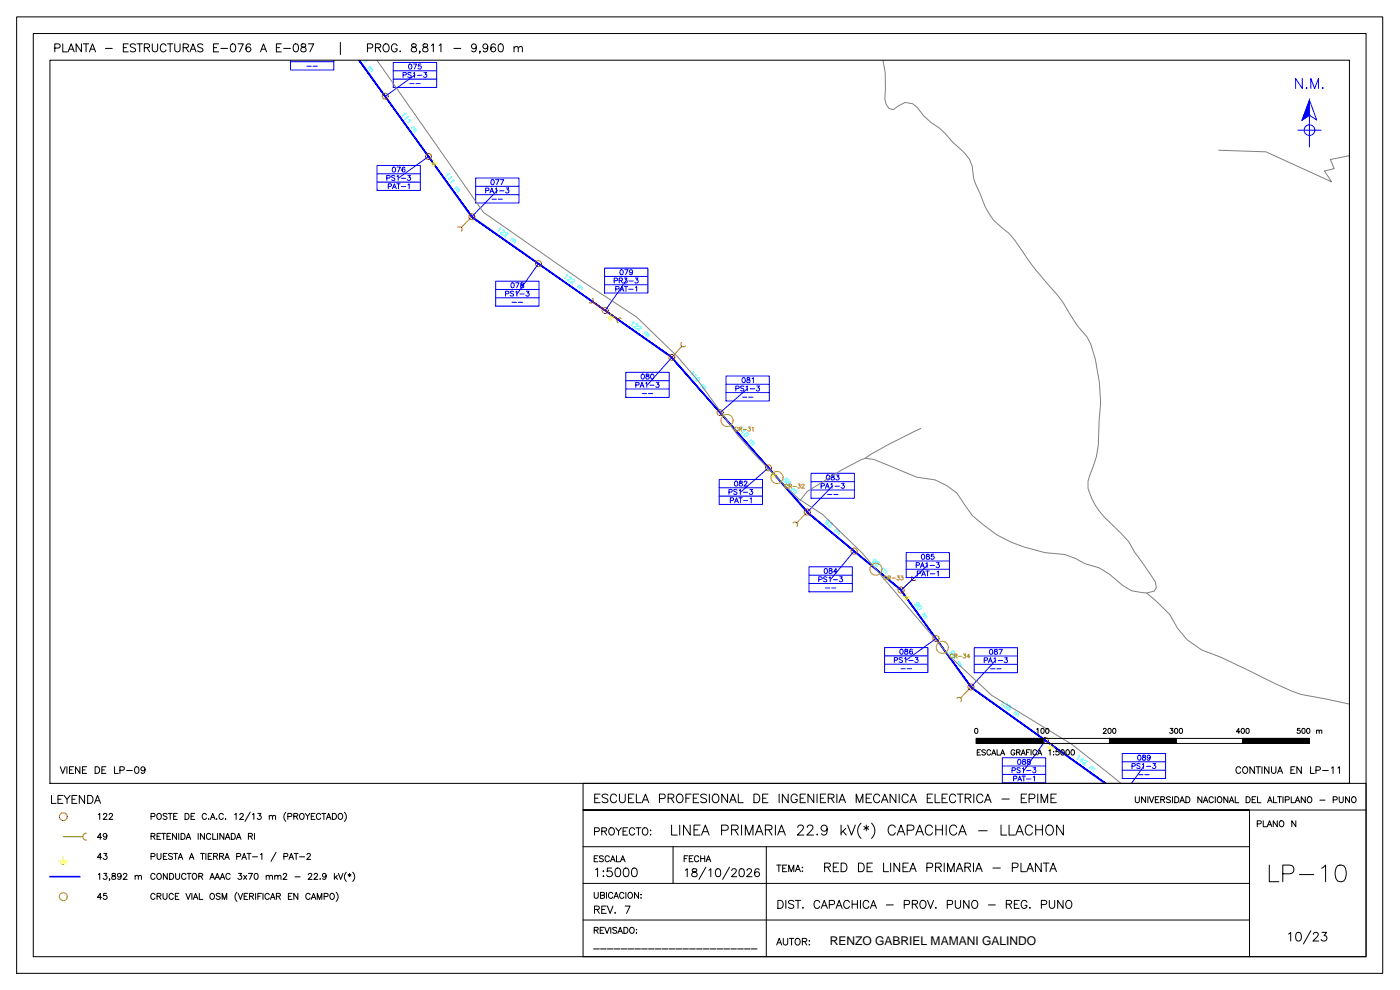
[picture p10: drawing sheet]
<svg xmlns="http://www.w3.org/2000/svg" width="420mm" height="297mm" viewBox="0 0 420 297" stroke-linecap="round" stroke-linejoin="round" font-family="sans-serif">
<!-- layer: RP_CONDUCTOR -->
<path d="M291.3 206.2l40.1 28.8h.5zM291.5 206l40.4 29-40.6-28.8zM270.3 177.2l21 29 .2-.2zM270.3 177.2l.2-.2 21 29zM242.2 153.7l28.1 23.5 .2-.2zM242.3 153.6l28.2 23.4-28.3-23.3zM201.5 107.3l40.7 46.4 .1-.1zM201.7 107.2l40.6 46.4-40.8-46.3zM141.5 65.1l60 42.2 .2-.1zM141.5 65.1l.2-.2 60 42.3zM107.7 18.1l33.8 47 .2-.2zM107.7 18.1h.3l33.7 46.8z" fill="#00f" stroke="#00f" stroke-width=".3"/>
<!-- layer: RP_CUADROPOSTE -->
<g fill="none" stroke="#00f" stroke-width=".3">
<path d="M87.2 18.1v2.9h13v-2.9M87.2 18.5h13M118 18.7h13v7.5h-13zM118 21.2h13M118 23.7h13M124.5 22.5l-8.9 6.4M113.2 49.6h13v7.5h-13zM113.2 52.1h13M113.2 54.6h13M128.6 47l-8.9 6.4M142.7 53.4h13v7.5h-13zM142.7 55.9h13"/>
<path d="M142.7 58.4h13M149.2 57.2l-7.6 7.8M161.6 79.1l-6.3 9M148.8 84.4h13v7.4h-13zM148.8 86.9h13M148.8 89.4h13M181.4 80.4h13v7.5h-13zM181.4 82.9h13M181.4 85.4h13M187.9 84.2l-6.3 9M187.8 111.7h13v7.5h-13zM187.8 114.2h13"/>
<path d="M187.8 116.7h13M201.6 107.3l-7.3 8.2M217.9 112.8h13v7.5h-13zM217.9 115.3h13M217.9 117.8h13M224.4 116.6l-8.3 7.2M215.8 143.9h13v7.4h-13zM215.8 146.4h13M215.8 148.9h13M230.6 140.4l-8.3 7.2M243.4 142h13v7.5h-13zM243.4 144.5h13"/>
<path d="M243.4 147h13M249.9 145.8l-7.6 7.9M242.8 170.1h13v7.5h-13zM242.8 172.6h13M242.8 175.1h13M256.3 165.4l-7 8.4M271.9 165.8h13v7.5h-13zM271.9 168.3h13M271.9 170.8h13M278.4 169.6l-8 7.5M265.5 194.3h13v7.5h-13zM265.5 196.8h13"/>
<path d="M265.5 199.3h13M280.9 191.6l-8.9 6.4M292.4 194.3h13v7.5h-13zM292.4 196.8h13M292.4 199.3h13M298.9 198.1l-7.5 8M300.8 227.4h13v7.5h-13zM300.8 229.9h13M300.8 232.4h13M313.7 222.2l-6.4 8.9M336.8 226.1h13v7.5h-13zM336.8 228.6h13"/>
<path d="M336.8 231.1h13M343.3 229.8l-3.7 5.2"/>
</g>
<!-- layer: RP_POSTE -->
<g fill="none" stroke="#f00" stroke-width=".3">
<circle cx="115.6" cy="28.9" r=".9"/>
<circle cx="128.6" cy="47" r=".9"/>
<circle cx="141.6" cy="65" r=".9"/>
<circle cx="161.6" cy="79.1" r=".9"/>
<circle cx="181.6" cy="93.2" r=".9"/>
<circle cx="201.6" cy="107.2" r=".9"/>
<circle cx="216.1" cy="123.8" r=".9"/>
<circle cx="230.6" cy="140.4" r=".9"/>
<circle cx="242.3" cy="153.6" r=".9"/>
<circle cx="256.3" cy="165.4" r=".9"/>
<circle cx="270.4" cy="177.1" r=".9"/>
<circle cx="280.9" cy="191.6" r=".9"/>
<circle cx="291.4" cy="206.1" r=".9"/>
<circle cx="313.7" cy="222.2" r=".9"/>
<circle cx="19" cy="245" r="1.17"/>
</g>
<!-- layer: RP_VANO -->
<g fill="none" stroke="#0ff" stroke-width=".3">
<path d="M110.2 18.1l-.9 .6M111.2 19.9l-.7 .6M111 20.1l.5 .4-.6 .5M111.4 20.6l.4 .2 .1 .2-.6 .6M121.5 33.9l.4 .1-1.1 .8M122.2 34.9l.4 .1-1.1 .8M122.9 35.9l.4 .2-1 .7M124 38.1l.4 .2 .1 .3-.6 .5M124.2 38l-.7 .5M124.4 38.7l.4 .1 .1 .3-.6 .5M134.5 52l.4 .1-1.1 .8M135.2 53l.4 .1-1.1 .8"/>
<path d="M135.9 54l.4 .1-1.1 .8M137 56.2l.5 .4-.6 .5M137.2 56.1l-.7 .5M137.4 56.8l.5 .4-.6 .5M149.9 68.5l.4-.1-.8 1.1M150.7 69.1l.4-.1 .3 .5-1.3 .4 .7 .5M151.8 69.9l.3-.1 .3 .4-1.2 .4 .6 .5M153.6 71.6h.4l.2 .2-.4 .7M153.8 71.4l-.5 .7M154.2 72h.4l.2 .2-.4 .7M169.9 82.5h.4l-.8 1.1M170.8 83.2l.5 .1v.4l-1.1 .3 .7 .5"/>
<path d="M171.8 83.9l.6 .1v.4l-1.2 .3 .7 .5M173.7 85.7l.6 .2-.5 .7M173.8 85.5l-.5 .7M174.2 86.1l.6 .2-.4 .7M189.9 96.6h.4l-.7 1M190.8 97.3h.6v.5l-1.2 .3 .7 .5M191.8 98l.4-.1 .2 .5-1.2 .4 .7 .5M193.7 99.8l.4-.1 .2 .3-.4 .7M193.8 99.6l-.5 .7M194.2 100.2l.6 .2-.4 .7M207.9 111.6l.4 .1-1 .8M208.7 112.5l.4 .1-.9 .9"/>
<path d="M209.1 113.7l.6-.4a.6 .6 0 0 1 0 .9 .6 .6 0 0 1-.9-.1zM210.8 115.6l.6 .3-.6 .6M211 115.4l-.6 .6M211.3 116.1l.5 .3-.5 .6M225.3 132.1l.6 .4-.6 .5M225.5 132l-.6 .5M225.8 132.6l.5 .4-.6 .5M248.8 156.8a.41 .41 0 0 1-.7-.1 .41 .41 0 0 1 .3-.6 .41 .41 0 0 1 .5 .4l-.8 .8-.4-.5M249.2 157l.6 .1-.1 .4-1.2 .2 .7 .5M250.9 158.9l.6 .2-.5 .7M251.1 158.7l-.6 .7M251.4 159.3h.4l.2 .3-.4 .6"/>
<path d="M262.8 168.5a.4 .4 0 0 1-.6-.1 .4 .4 0 0 1 .3-.6 .4 .4 0 0 1 .4 .4l-.7 .8-.4-.5M263.3 168.7l.4-.1 .2 .5-1.3 .3 .7 .6M274.7 181.3l-.1 .1a.59 .59 0 0 0 .9 .3 .59 .59 0 0 0 .1-.9 .4 .4 0 0 0-.5 .4 .4 .4 0 0 0 .6 .3M275.7 182.1l.6-.3a.6 .6 0 0 1 0 .9 .6 .6 0 0 1-.9-.2zM277.2 184.1l.5 .4-.6 .5M277.4 184l-.7 .5M277.6 184.7l.6 .4-.7 .5M288.1 199.2l.4 .1 .1 .3-.6 .5M300.9 210.5h.4l-.8 1M302 211l.5 .4-.6 .2a.43 .43 0 0 1-.1 .7 .43 .43 0 0 1-.5-.5M302.8 211.8l-.1 .3 .4 .8a.42 .42 0 0 1-.7 0 .42 .42 0 0 1 .1-.6l.9 .1-.1-.4zM304.6 213.7l.6 .2-.4 .7"/>
<path d="M304.7 213.5l-.5 .7M305.2 214.1l.6 .2-.4 .7M323.6 226.8h.4l-.7 1.1M324.9 228.5l-.8-.5 1-.4-.7 1.1M325.5 228.3l.4-.1 .3 .4-1.3 .4 .7 .5M327.4 230l.6 .3-.4 .6M327.5 229.8l-.5 .7M327.9 230.4h.4l.2 .2-.4 .7"/>
</g>
<!-- layer: RP_PTIERRA -->
<g fill="none" stroke="#ff0" stroke-width=".3">
<path d="M129.2 49h2M129.5 49.4h1.3M129.9 49.8h.6M130.2 48v1M182.2 95.2h2M182.6 95.6h1.3M182.9 96h.6M183.2 94.2v1M231.2 142.4h2M231.6 142.8h1.3M231.9 143.2h.6M232.2 141.4v1"/>
<path d="M271 179.1h2M271.4 179.5h1.3M271.7 179.9h.6M272 178.1v1M314.3 224.2h2M314.7 224.6h1.3M315 225h.6M315.3 223.2v1M17.7 258.3h2.6M18.1 258.9h1.7M18.6 259.4h.8M19 257.1v1.2"/>
</g>
<!-- layer: RP_RETENIDA -->
<g fill="none" stroke="#f00" stroke-width=".3">
<path d="M137.3 68.3a.79 .79 0 0 1 1.1-.1 .79 .79 0 0 1 .1 1.2M141.6 65l-3.2 3.2M177.7 89.5a.79 .79 0 0 1 .2 1.1 .79 .79 0 0 1-1.1 .2M177.9 90.6l7.4 5.2M186.4 95.6a.79 .79 0 0 0-1.1 .2 .79 .79 0 0 0 .2 1.1M204.6 102.7a.79 .79 0 0 0 0 1.2 .79 .79 0 0 0 1.2-.1M204.6 103.9l-3 3.4M238 156.9a.79 .79 0 0 1 1.1 0 .79 .79 0 0 1 0 1.1M242.3 153.7l-3.2 3.2M273.7 174l-3.3 3.1M287.2 209.5a.79 .79 0 0 1 1.1-.1 .79 .79 0 0 1 .1 1.2M291.4 206.1l-3.1 3.3"/>
<path d="M19 251h5.8M25.9 250a1.05 1.05 0 0 0-1.1 1 1.05 1.05 0 0 0 1.1 1.1"/>
</g>
<!-- layer: VIAS -->
<path d="M113.1 18.1l32 45.6 30.6 21.3 15.4 10.1 12.2 11.9 6.2 7.3 11.8 16.1a223.1 223.1 0 0 0 18.9 19.6l6.6 4.3 11.9 11.6 26.4 31.1 12.5 11.6 24.2 14.8 14.6 11.6M265 18.1l.7 3.7-.1 7.9 .3 1.5 .9 1.4 1.3 .3 1.4-1.1 2.2-1.1 2.2 .4 1.5 1.2 1.8 2.4 2.2 2 2.5 1.7 2 1.9 2 2.4 2.1 1.8a9.1 9.1 0 0 1 4 7.5l.2 1.8 1.8 4.1a20.9 20.9 0 0 0 8.8 12.1l1.8 2.2a105.7 105.7 0 0 0 12.8 16.4l1.7 2.3 4.1 6.7 3 3.5 1.1 2.1a51 51 0 0 1 2.6 22.7l-.2 5.8a25.5 25.5 0 0 1-2.6 10.9l-.6 1.7v2.3a21.1 21.1 0 0 0 6.7 10.3l5.5 5.6 1.7 3 5.2 7.3 1.2 1.9 .2 1.6-.6 1.1-2.3 .5-4.5-.6-2.7-1.7-4-3.3-3-1.9-4.2-1.3-3-1.5-3.2-1.2a40.9 40.9 0 0 1-27.7-11.7l-4.6-6.8-3.1-2.2-3.5-1.7-5.5-.8-12.9-5.4-2.6-.3-6.8 3.4-10.5 6.6-2.1 2.5M365.7 45.1l14.2 .5 19.7 9-2.1-3.3 2.9-.7-1.2-2.7 5.5-1.1 .3-.2M276.4 128.6a135.4 135.4 0 0 0-16.8 8.9M344.1 177.9l3 2.6 4 3.9a21.2 21.2 0 0 0 15.2 12.8l16.5 8 7.6 3.2 14.6 2.9" fill="none" stroke="#808080" stroke-width=".3"/>
<!-- layer: CRUCES -->
<g fill="none" stroke="#ff7f00" stroke-width=".3">
<circle cx="218.2" cy="126.1" r="1.81"/>
<circle cx="233.2" cy="143.3" r="1.81"/>
<circle cx="262.9" cy="170.8" r="1.81"/>
<circle cx="282.8" cy="194.2" r="1.81"/>
<circle cx="19" cy="269" r="1.2"/>
</g>
<!-- layer: MARCO -->
<path d="M5 5.1h410v286.9h-410zM10 10.1h400v276.9h-400zM15 18.1h390v216.9h-390z" fill="none" stroke="#000" stroke-width=".3"/>
<!-- layer: NM -->
<g fill="none" stroke="#00f" stroke-width=".3">
<path d="M389.5 39.1h7M393 30.1l2.2 6-2.2-1.5-2.2 1.5zM393 34.6v9.5"/>
<circle cx="393" cy="39" r="1.6"/>
</g>
<path d="M393 30.1v4.5h-1.7zM391.3 34.6l-.5 1.5 2.2-1.5z" fill="#00f" stroke="#00f" stroke-width=".3"/>
<!-- layer: ROTULO -->
<g fill="none" stroke="#000" stroke-width=".3">
<path d="M16.4 14.4h1.1a.64 .64 0 0 0 .6-.6 .64 .64 0 0 0-.6-.6h-1.1v2.4M18.8 13.2v2.4h1.4M20.4 15.6l1-2.4 .9 2.4M20.8 14.8h1.1M24.4 13.2v2.4l-1.6-2.4v2.4M25 13.2h1.6M25.8 13.2v2.4M26.8 15.6l1-2.4 .9 2.4M27.2 14.8h1.1M31.6 14.5h2.1M37 14.3h.9M38.5 13.2h-1.5v2.4h1.5"/>
<path d="M40.7 13.5a.9 .9 0 0 0-.9-.4 .9 .9 0 0 0-.7 .6l.2 .4 1.1 .4 .3 .7a1.07 1.07 0 0 1-1.6 0M41.1 13.2h1.6M41.9 13.2v2.4M43.3 14.3l1.4-.1 .2-.3-.1-.5-.5-.2h-1v2.4M44.1 14.3l.8 1.3M45.7 13.2v1.7a.81 .81 0 0 0 .8 .7 .81 .81 0 0 0 .8-.7v-1.7M49.8 13.7a.88 .88 0 0 0-1-.6 .88 .88 0 0 0-.7 1v.6a.88 .88 0 0 0 .7 .9 .88 .88 0 0 0 1-.6M50.3 13.2h1.6M51.1 13.2v2.4M52.5 13.2v1.7a.8 .8 0 0 0 .7 .7 .8 .8 0 0 0 .8-.7v-1.7M55 14.3l1.3-.1 .3-.3-.1-.5-.5-.2h-1v2.4M55.8 14.3l.8 1.3"/>
<path d="M57 15.6l.9-2.4 .9 2.4M57.4 14.8h1.1M60.9 13.5a.89 .89 0 0 0-.9-.4 .89 .89 0 0 0-.7 .6l.2 .4 1.2 .4 .2 .7a1.05 1.05 0 0 1-1.6 0M64.1 14.3h.9M65.6 13.2h-1.5v2.4h1.5M66.3 14.5h2M69.5 13.3a.76 .76 0 0 1 1.1 .3 1.12 1.12 0 0 1 .1 1.4 1.12 1.12 0 0 1-1.2 .4l-.4-.9zM71.4 13.2h1.6l-1.1 2.4M75.2 13.5a.67 .67 0 0 0-1-.2 1.36 1.36 0 0 0 .4 2.3 .75 .75 0 0 0 .7-.8 .75 .75 0 0 0-.7-.7 .75 .75 0 0 0-.8 .7M78.2 15.6l.9-2.4 .9 2.4M78.5 14.8h1.2M83 14.3h.9"/>
<path d="M84.4 13.2h-1.4v2.4h1.4M85.1 14.5h2.1M88.3 13.3a.76 .76 0 0 1 1.2 .3l.1 .6a1.03 1.03 0 0 1-.9 1.4 1.55 1.55 0 0 1-.4-2.3zM90.5 13.3a.48 .48 0 0 0 .2 .8 .86 .86 0 0 1 1 .3 .86 .86 0 0 1 0 1l-.4 .2a.77 .77 0 0 1-1-.5 1.18 1.18 0 0 1 1.4-1.1l.1-.5a.87 .87 0 0 0-1.3-.2zM92.6 13.2h1.5l-1.1 2.4M102.2 12.7v3.7M110.3 14.4l1.4-.1 .2-.3-.1-.6-.5-.2h-1v2.4M112.7 14.3l1.3-.1 .3-.6-.6-.4h-1v2.4M113.5 14.3l.8 1.3M115.4 13.3a1.19 1.19 0 0 1 1.5 .8 1.19 1.19 0 0 1-.8 1.5 1.25 1.25 0 0 1-1.2-.9 1.25 1.25 0 0 1 .5-1.4zM119.2 13.7a.88 .88 0 0 0-1-.6 .88 .88 0 0 0-.7 1v.6a.86 .86 0 0 0 .8 .9 .86 .86 0 0 0 .9-.9h-.6M120 15.4h.2z"/>
<path d="M123.6 13.3a.5 .5 0 0 0 .3 .8 .85 .85 0 0 1 .9 .3 .85 .85 0 0 1 0 1l-.8 .2-.5-.3a.88 .88 0 0 1 .1-.9 .88 .88 0 0 1 1-.3 .48 .48 0 0 0 .2-.8zM126 15.4h-.2h.2l-.2 .6M127.1 13.3a.5 .5 0 0 0 .2 .8 .85 .85 0 0 1 1 .3 .85 .85 0 0 1-.1 1l-.8 .2-.4-.3a.88 .88 0 0 1 .1-.9 .88 .88 0 0 1 .9-.3 .48 .48 0 0 0 .2-.8zM129.5 13.6l.5-.4v2.4M131.8 13.6l.5-.4v2.4M136.2 14.5h2.1M143 14a.74 .74 0 0 1-1 .6 .74 .74 0 0 1-.4-1.1 .74 .74 0 0 1 1.2 0 1.28 1.28 0 0 1-.8 2.1l-.4-.4M144.1 15.4h-.2h.2l-.2 .6M146.4 14a.74 .74 0 0 1-1 .6 .74 .74 0 0 1-.3-1.1 .74 .74 0 0 1 1.2 0 1.28 1.28 0 0 1-.8 2.1l-.5-.4M148.7 13.5a.69 .69 0 0 0-1.1-.2 1.38 1.38 0 0 0 .5 2.3 .75 .75 0 0 0 .7-.8 .75 .75 0 0 0-.7-.7 .75 .75 0 0 0-.8 .7M149.8 13.3a.76 .76 0 0 1 1.2 .3l.1 .6a1.03 1.03 0 0 1-.9 1.4 1.55 1.55 0 0 1-.4-2.3zM154.3 14.4l.5-.4 .6 .1 .1 1.5"/>
<path d="M154.3 14v1.6M155.5 14.4l.6-.4 .6 .1 .1 1.5M292.7 218.6a.74 .74 0 0 1 .9 .6 .74 .74 0 0 1-.5 .9l-.6-.3zM175 235h235v52h-235zM293 221.6h20v1.5h-20zM293.3 225.7h.6M294.3 224.9h-1v1.7h1M295.7 225.2l-.4-.3-.6 .3v.3l1 .4v.4l-.4 .3-.6-.3M297.3 225.3a.59 .59 0 0 0-.6-.4 .59 .59 0 0 0-.5 .7v.3a.59 .59 0 0 0 .5 .7 .59 .59 0 0 0 .6-.4M297.6 226.6l.6-1.7 .7 1.7M297.9 226h.7M299.2 224.9v1.7h.9"/>
<path d="M300.3 226.6l.6-1.7 .6 1.7M300.5 226h.8M304.6 225.3a.59 .59 0 0 0-.7-.4 .59 .59 0 0 0-.5 .7v.3a.57 .57 0 0 0 .6 .7 .57 .57 0 0 0 .6-.7h-.4M305.1 225.7l.9-.1 .1-.5-1-.2v1.7M306.5 226.6l.6-1.7 .6 1.7M309.1 224.9h-1v1.7M309.4 224.9v1.7M311.1 225.3a.59 .59 0 0 0-.7-.4 .59 .59 0 0 0-.4 .7v.3a.59 .59 0 0 0 .4 .7 .59 .59 0 0 0 .7-.4M311.4 226.6l.6-1.7 .6 1.7M311.7 226h.7M313 221.6h20v1.5h-20zM314.8 225.3l.4-.4v1.7"/>
<path d="M316.2 225.5h.1M316.2 226.4h.1M317.7 224.9h-.7l-.1 .7a.57 .57 0 0 1 .9 0 .57 .57 0 0 1-.2 .9 .57 .57 0 0 1-.8-.2M318.6 225a.79 .79 0 0 1 .9 .6 .79 .79 0 0 1-.5 1l-.6-.3-.1-.7zM320.1 225a.79 .79 0 0 1 .9 .6 .79 .79 0 0 1-.5 1l-.5-.3-.1-.7zM321.6 225a.79 .79 0 0 1 1 .6 .79 .79 0 0 1-.6 1l-.5-.3-.1-.7zM333 221.6h20v1.5h-20zM340.7 239v1.3l.5 .5 .6-.2 .1-1.6M343.8 239v1.8l-1.2-1.8v1.8M344.5 239v1.8M344.9 239l.7 1.8 .7-1.8M346.7 239.9h.7"/>
<path d="M347.8 239h-1.1v1.8h1.1M348.4 239.9l1-.1 .1-.6-1.1-.2v1.8M349 239.9l.5 .9M351.3 239.3l-.5-.3-.6 .1v.6l.9 .4 .2 .5-.5 .2-.7-.2M351.9 239v1.8M352.6 239h.5a.95 .95 0 0 1 .7 .9 .95 .95 0 0 1-.7 .9h-.5zM353 221.6h20v1.5h-20zM355.9 239h.6a.95 .95 0 0 1 .6 .9 .95 .95 0 0 1-.6 .9h-.6zM360.7 239v1.8l-1.2-1.8v1.8M364.1 239.5a.66 .66 0 0 0-.7-.5 .66 .66 0 0 0-.6 .7v.5a.67 .67 0 0 0 .6 .6 .67 .67 0 0 0 .7-.4M364.7 239v1.8M365.5 239.3l.2-.2a.84 .84 0 0 1 1 .8 .84 .84 0 0 1-1 .9l-.4-.6z"/>
<path d="M368.5 239v1.8l-1.2-1.8v1.8M370.7 239v1.8h1.1M373 221.6h20v1.5h-20zM374 239h.6a.97 .97 0 0 1 .6 .9 .97 .97 0 0 1-.6 .9h-.6zM375.8 239.9h.7M376.9 239h-1.1v1.8h1.1M377.4 239v1.8h1M382.2 239v1.8h1M383.4 239h1.2M384 239v1.8M385 239v1.8M385.7 240l1.1-.1v-.7l-1.1-.2v1.8"/>
<path d="M387.5 239v1.8h1.1M391.7 239v1.8l-1.2-1.8v1.8M392.7 239.1a.84 .84 0 0 1 1 .8 .84 .84 0 0 1-1 .9l-.4-.6zM400.1 240l1.1-.1v-.7l-1.1-.2v1.8M401.9 239v1.3l.5 .5 .6-.2 .1-1.6M405 239v1.8l-1.2-1.8v1.8M406 239.1a.84 .84 0 0 1 1 .8 .84 .84 0 0 1-1 .9l-.4-.6zM175 254h200M201.5 247.6v3h1.8M202 254v11.1M204 247.6v3M207.1 247.6v3l-2-3v3"/>
<path d="M208.3 249h1.1M210.1 247.6h-1.8v3h1.8M210.5 250.6l1.2-3 1.1 3M211 249.5h1.4M216.6 249.1l1.7-.1a.79 .79 0 0 0 .2-.9 .79 .79 0 0 0-.7-.5h-1.2v3M219.6 249l1.7-.2 .3-.4-.2-.6-.6-.2h-1.2v3M220.6 249l1 1.6M222.5 247.6v3M223.7 250.6v-3l1.1 3 1.2-3v3M226.7 250.6l1.1-3 1.2 3M227.1 249.5h1.5M229.7 249l1.7-.2 .3-.4-.1-.6-.6-.2h-1.3v3"/>
<path d="M230 254v33M230.7 249l1 1.6M232.7 247.6v3M233.4 250.6l1.1-3 1.2 3M233.8 249.5h1.5M239.4 248.3l.2-.5 .4-.2 .8 .1a.66 .66 0 0 1 .2 1l-1.7 1.9h2M242.3 248.3l.1-.5 .4-.2 .9 .1a.66 .66 0 0 1 .1 1l-1.7 1.9h2M245.3 250.3v.3zM248.3 248.5a.93 .93 0 0 1-1.3 .9 .93 .93 0 0 1-.4-1.5 .93 .93 0 0 1 1.5 .1 2.71 2.71 0 0 1-.3 2.4 .87 .87 0 0 1-1.3-.3M252.4 247.6v3M253 249.4l1 1.2M253.8 248.5l-1.4 1.5"/>
<path d="M254.4 247.6l1.1 3 1.2-3M258.4 247a3.1 3.1 0 0 0 0 4.6M259.3 248l1.4 .8M260 247.6v1.7M260.7 248l-1.4 .8M261.6 247a3.1 3.1 0 0 1 0 4.6M268.7 248.3a1.1 1.1 0 0 0-1.3-.8 1.1 1.1 0 0 0-.8 1.2 1.32 1.32 0 0 0 .2 1.4 1.32 1.32 0 0 0 1.5 .3l.4-.6M269.3 250.6l1.1-3 1.1 3M269.7 249.5h1.4M272.3 249.1h1.3a.78 .78 0 0 0 .7-.8 .78 .78 0 0 0-.7-.7h-1.3v3M274.8 250.6l1.2-3 1.1 3M275.3 249.5h1.4"/>
<path d="M279.8 248.3a1.1 1.1 0 0 0-1.2-.8 1.1 1.1 0 0 0-.9 1.2 1.31 1.31 0 0 0 .3 1.4 1.31 1.31 0 0 0 1.4 .3l.4-.6M280.8 249h2M280.8 247.6v3M282.8 247.6v3M284 247.6v3M287.1 248.3a1.1 1.1 0 0 0-1.2-.8 1.1 1.1 0 0 0-.9 1.2 1.31 1.31 0 0 0 .3 1.4 1.31 1.31 0 0 0 1.4 .3l.4-.6M287.7 250.6l1.1-3 1.2 3M288.1 249.5h1.5M293.7 249.3h2.6M300.4 247.6v3h1.7M302.8 247.6v3h1.7M304.8 250.6l1.2-3 1.1 3"/>
<path d="M305.3 249.5h1.4M309.8 248.3a1.1 1.1 0 0 0-1.2-.8 1.1 1.1 0 0 0-.9 1.2 1.31 1.31 0 0 0 .3 1.4 1.31 1.31 0 0 0 1.4 .3l.4-.6M310.8 249h2M310.8 247.6v3M312.8 247.6v3M314.1 248a1.1 1.1 0 0 1 1.3-.4 1.1 1.1 0 0 1 .7 1.1 1.32 1.32 0 0 1-.3 1.4 1.32 1.32 0 0 1-1.4 .3 1.85 1.85 0 0 1-.3-2.4zM319.1 247.6v3l-2-3v3M354.1 240.8l.7-1.8 .7 1.8M354.4 240.2h.8M361.1 240.8l.7-1.8 .7 1.8M361.4 240.2h.8M368.9 240.8l.7-1.8 .7 1.8"/>
<path d="M369.2 240.2h.8M380.4 240.8l.7-1.8 .7 1.8M380.7 240.2h.8M388.7 240.8l.7-1.8 .7 1.8M389 240.2h.8M396.1 240.1h1.5M410 243h-235h200v44M175 276h200M175 265.1h200M178.3 267.7v1.3l.5 .5 .7-.2v-1.6M178.3 279.1l1.1-.1 .1-.6-1.2-.2v1.8M178.9 279.1l.6 .9"/>
<path d="M180.1 279.1h.7M180.2 268.6l1.1-.1v-.6l-1.1-.2v1.8l1.1-.1 .1-.4-.4-.4M181.3 278.2h-1.2v1.8h1.2M181.5 278.2l.7 1.8 .7-1.8M182 267.7v1.8M183.3 278.2v1.8M183.9 268.2a.66 .66 0 0 0-.8-.5 .66 .66 0 0 0-.5 .7 .74 .74 0 0 0 .2 1 .74 .74 0 0 0 1-.1l.1-.2M184.2 269.5l.7-1.8 .7 1.8M184.5 269h.9M185.1 278.5l-.4-.3-.8 .3 .2 .4 1 .6v.3l-.4 .2-.8-.2M185.7 279.4h.9M187.2 268.2a.66 .66 0 0 0-.7-.5 .66 .66 0 0 0-.6 .7 .74 .74 0 0 0 .3 1 .74 .74 0 0 0 1-.1v-.2"/>
<path d="M187.2 278.2h.6a.95 .95 0 0 1 .7 .9 .95 .95 0 0 1-.7 .9h-.6zM187.8 267.7v1.8M188.8 267.8a.84 .84 0 0 1 1 .8 .84 .84 0 0 1-1 .9l-.4-.6zM189.3 278.3a.84 .84 0 0 1 1.1 .8 .84 .84 0 0 1-1.1 .9l-.3-.6zM190.9 278.9h.2zM190.9 280h.2zM191.6 267.7v1.8l-1.2-1.8v1.8M192.3 268.4h.2zM192.3 269.5h.2zM205.7 261.1l.5-.4v2.3M207.8 260.8a.49 .49 0 0 0 .3 .8l.4 .1a.69 .69 0 0 1 .7 .6 .69 .69 0 0 1-.6 .7h-.4a.69 .69 0 0 1-.6-.7 .69 .69 0 0 1 .7-.6l.4-.1a.47 .47 0 0 0 .3-.8zM211.8 260.2l-2 3.6"/>
<path d="M212.7 261.1l.6-.4v2.3M215 260.8a.8 .8 0 0 1 1.2 .3 1.13 1.13 0 0 1 .1 1.3 1.13 1.13 0 0 1-1.3 .5 1.88 1.88 0 0 1 0-2.1zM218.9 260.2l-2 3.6M219.6 261.2l.5-.5h.4l.5 .4-.4 .8-1.1 1.1h1.6M222.1 260.8a.8 .8 0 0 1 1.2 .3 1.13 1.13 0 0 1 .1 1.3 1.13 1.13 0 0 1-1.3 .5l-.3-.9zM224.2 261.2l.4-.5h.5l.5 .4-.4 .8-1.1 1.1h1.6M227.8 261a.7 .7 0 0 0-1-.2 1.36 1.36 0 0 0 .5 2.2 .75 .75 0 0 0 .7-.7 .75 .75 0 0 0-.8-.7 .75 .75 0 0 0-.7 .6M389.2 279.9a.84 .84 0 0 1 1.2 .4 1.3 1.3 0 0 1-.8 2 1.68 1.68 0 0 1-.4-2.4zM393.4 279.3l-2.2 3.9M396.7 279.7h1.4l-.7 1a.86 .86 0 0 1 .6 1.4 .86 .86 0 0 1-1.5-.2M185.4 280l.7-1.8 .7 1.8M386.7 280.3l.6-.6v2.6"/>
<path d="M394.1 280.4l.3-.5 .7-.2 .4 .3 .1 .5-1.6 1.8h1.8"/>
</g>
<!-- layer: 0 -->
<g fill="#000" stroke="#000" stroke-width=".3">
<path d="M293 221.6l20 1.5v-1.5zM293 221.6l20 1.5h-20z"/>
<path d="M333 221.6l20 1.5v-1.5zM333 221.6l20 1.5h-20z"/>
<path d="M373 221.6l20 1.5v-1.5zM373 221.6l20 1.5h-20z"/>
</g>
<!-- layer: RP_LEYENDA -->
<g fill="none" stroke="#000" stroke-width=".3">
<path d="M45.3 245l1.1-.1v-.7l-1.1-.1v1.8M45.3 250.9l1.1-.1v-.6l-1.1-.2v1.8M45.3 257l1.1-.1v-.7l-1.1-.1v1.8M45.9 250.9l.6 .9M47.1 256.1v1.2l.5 .6 .6-.3 .1-1.5M47.1 250.9h.7M47.2 244.3l.2-.2a.84 .84 0 0 1 1 .9 .84 .84 0 0 1-1 .8l-.3-.6zM48.2 250h-1.1v1.8h1.1M48.5 250h1.2M49 256.9h.7M49.1 250v1.8M50.1 244.3l-.4-.2-.8 .2 .2 .4 .9 .5 .1 .4-.4 .3-.8-.3"/>
<path d="M50.1 256.1h-1.1v1.8h1.1M50.1 250.9h.7M50.5 244.1h1.2M51.1 244.1v1.8M51.2 250h-1.1v1.8h1.1M51.8 256.3l-.5-.2-.7 .2 .1 .4 1 .5-.1 .6-.6 .1-.4-.3M52.1 244.9h.7M52.1 256.1h1.2M52.7 256.1v1.8M53 250v1.8l-1.2-1.8v1.8M53.2 244.1h-1.1v1.8h1.1M53.5 257.9l.7-1.8 .6 1.8"/>
<path d="M53.6 250v1.8M53.7 257.2h.9M54.3 250h.6a.95 .95 0 0 1 .7 .9 .95 .95 0 0 1-.7 .9h-.6zM55.5 244.1h.6a.96 .96 0 0 1 .7 .9 .96 .96 0 0 1-.7 .9h-.6zM55.9 251.8l.7-1.8 .6 1.8M56.1 251.3h.9M56.8 257.9l.7-1.8 .7 1.8M57.1 257.2h.8M57.3 244.9h.7M58.4 244.1h-1.1v1.8h1.1M59.5 250v1.8M60.2 256.1h1.2"/>
<path d="M60.8 256.1v1.8M61.4 250v1.8l-1.2-1.8v1.8M61.8 256.1v1.8M62 244.5a.67 .67 0 0 0-.8-.4 .67 .67 0 0 0-.5 .6 .75 .75 0 0 0 .2 1 .75 .75 0 0 0 1-.1l.1-.2M62.5 256.9h.7M62.6 245.8h.1zM63.2 245.9l.6-1.8 .7 1.8M63.2 250.5a.67 .67 0 0 0-.7-.5 .67 .67 0 0 0-.5 .7v.5a.67 .67 0 0 0 .5 .6 .67 .67 0 0 0 .7-.4M63.4 245.2h.9M63.6 256.1h-1.1v1.8h1.1M63.8 250v1.8h1.1M64.1 256.9l1-.1 .1-.6-1.1-.1v1.8"/>
<path d="M64.7 256.9l.6 1M65 245.8h.1zM65.3 250v1.8M65.9 256.9l1-.1 .1-.6-1.1-.1v1.8M66.5 256.9l.6 1M67 244.5a.67 .67 0 0 0-.7-.4 .67 .67 0 0 0-.6 .6 .75 .75 0 0 0 .2 1 .75 .75 0 0 0 1-.1l.1-.2M67.2 250v1.8l-1.2-1.8v1.8M67.4 257.9l.7-1.8 .7 1.8M67.6 245.8h.2zM67.6 251.8l.7-1.8 .7 1.8M67.7 257.2h.9M67.9 251.3h.8"/>
<path d="M69.4 250h.6a.97 .97 0 0 1 .6 .9 .97 .97 0 0 1-.6 .9h-.6zM70.4 244.4l.5-.3v1.8M71 251.8l.6-1.8 .7 1.8M71 257l1.1-.1 .1-.7-1.2-.1v1.8M71.2 251.3h.9M72 244.5l.3-.4 .7 .3-1.1 1.5h1.2M72.6 257.9l.7-1.8 .7 1.8M72.8 257.2h.9M74.1 256.1h1.2M74.5 250.9l1.1-.1 .1-.6-1.2-.2v1.8M74.7 256.1v1.8M75.1 243.7l-1.6 2.8"/>
<path d="M75.2 250.9l.6 .9M75.8 244.4l.4-.3v1.8M75.8 257.1h1.5M76.4 250v1.8M77.4 244.1h.9l-.5 .6a.6 .6 0 0 1 .6 .6 .6 .6 0 0 1-.5 .6 .6 .6 0 0 1-.7-.4M78.2 256.4l.4-.3v1.8M80.8 245l.4-.3h.5l.1 1.2M80.8 244.7v1.2M81.8 245l.4-.3h.4l.1 1.2M82.9 255.7l-1.6 2.8M85.2 257l1-.1 .1-.7-1.1-.1v1.8M85.8 243.7a1.88 1.88 0 0 0 0 2.8"/>
<path d="M86.4 245l1-.1 .1-.7-1.1-.1v1.8M86.7 257.9l.7-1.8 .7 1.8M87 257.2h.8M88.2 244.9l1-.1 .1-.6-1.1-.1v1.8M88.3 256.1h1.2M88.8 244.9l.6 1M88.9 256.1v1.8M89.9 257.1h1.5M90.1 244.3l.2-.2a.84 .84 0 0 1 1 .9 .84 .84 0 0 1-1 .8l-.4-.6zM91.6 244.1l.7 .8v1M92.1 256.5l.4-.4h.5l.2 .3-.3 .6-.8 .9h1.1M93 244.1l-.7 .8"/>
<path d="M93.4 244.9h.7M94.5 244.1h-1.1v1.8h1.1M96.2 244.5a.67 .67 0 0 0-.7-.4 .67 .67 0 0 0-.5 .6 .75 .75 0 0 0 .2 1 .75 .75 0 0 0 1-.1v-.2M96.6 244.1h1.2M97.2 244.1v1.8M98 245.9l.6-1.8 .7 1.8M98.2 245.2h.9M99.8 244.1h.6a.95 .95 0 0 1 .6 .9 .95 .95 0 0 1-.6 .9h-.6zM101.6 244.3l.2-.2a.84 .84 0 0 1 1.1 .9 .84 .84 0 0 1-1.1 .8l-.3-.6zM103.4 243.7a1.88 1.88 0 0 1 0 2.8M29.5 262.4l.4-.3v1.7M31.1 262.1h1l-.5 .6a.6 .6 0 0 1 .4 1 .6 .6 0 0 1-1-.2"/>
<path d="M32.9 263.8h-.1h.1l-.1 .4M33.7 262.1v.5l.8 .3 .2 .4a.63 .63 0 0 1-.5 .6 .63 .63 0 0 1-.7-.4l.3-.6 .8-.4v-.4zM36.4 262.6a.56 .56 0 0 1-.8 .5 .56 .56 0 0 1-.2-.9 .56 .56 0 0 1 .9 .1l.1 .3a.85 .85 0 0 1-.7 1.2l-.4-.2M37 262.5l.4-.4h.3l.4 .3-.3 .6-.8 .8h1.2M40.6 263l.4-.4 .4 .1 .1 1.1M40.6 262.6v1.2M41.5 263l.4-.4 .5 .1v1.1M46.5 262.5a.65 .65 0 0 0-.7-.5 .65 .65 0 0 0-.5 .7v.5a.65 .65 0 0 0 .5 .7 .65 .65 0 0 0 .7-.5M46.5 268.5a.65 .65 0 0 0-.7-.5 .65 .65 0 0 0-.5 .7v.5a.65 .65 0 0 0 .5 .7 .65 .65 0 0 0 .7-.5M47.1 268.9l1.1-.1v-.6l-1.1-.2v1.9M47.4 262.1a.84 .84 0 0 1 1 .8 .84 .84 0 0 1-1 .9l-.3-.6zM47.7 268.9l.6 1"/>
<path d="M48.9 268v1.3l.5 .6 .6-.3 .1-1.6M50.2 262.1v1.7l-1.2-1.7v1.7M50.9 262.1h.6a.95 .95 0 0 1 .6 .8 .95 .95 0 0 1-.6 .9h-.6zM52 268.5a.65 .65 0 0 0-.7-.5 .65 .65 0 0 0-.6 .7v.5a.65 .65 0 0 0 .6 .7 .65 .65 0 0 0 .7-.5M52.6 268.9h.7M52.7 262.1v1.2l.5 .5 .6-.2 .1-1.5M53.7 268h-1.1v1.9h1.1M55.8 262.5a.67 .67 0 0 0-.8-.5 .67 .67 0 0 0-.5 .7v.5a.67 .67 0 0 0 .5 .7 .67 .67 0 0 0 .8-.5M55.8 268l.7 1.9 .6-1.9M56.1 262.1h1.2M56.7 262.1v1.7M57.6 268v1.9"/>
<path d="M57.8 262.3l.2-.2a.84 .84 0 0 1 1.1 .8 .84 .84 0 0 1-1.1 .9l-.3-.6zM58 269.9l.7-1.9 .7 1.9M58.3 269.2h.8M59.6 262.9l1.1-.1 .1-.6-1.2-.1v1.7M59.8 268v1.9h1.1M60.2 262.9l.7 .9M63 263.8l.7-1.7 .7 1.7M63.2 263.3h.9M63.3 268.1a.84 .84 0 0 1 1.1 .9 .84 .84 0 0 1-1.1 .8l-.3-.6zM64.5 263.8l.7-1.7 .7 1.7M64.8 263.3h.8M66.1 263.8l.7-1.7 .6 1.7"/>
<path d="M66.1 268.3l-.5-.3-.7 .3 .1 .4 1.1 .6v.3l-.5 .3-.7-.3M66.3 263.3h.9M66.7 269.9v-1.9l.7 1.9 .7-1.9v1.9M69.1 262.5a.65 .65 0 0 0-.8-.5 .65 .65 0 0 0-.5 .7v.5a.65 .65 0 0 0 .5 .7 .65 .65 0 0 0 .8-.5M71.1 267.7a1.88 1.88 0 0 0 0 2.8M71.5 268l.7 1.9 .6-1.9M71.6 262.1h.9l-.5 .6a.6 .6 0 0 1 .4 1 .6 .6 0 0 1-1-.2M73.1 262.6l.9 1.2M73.3 268.9h.7M74 262.6l-.9 1.2M74.4 268h-1.1v1.9h1.1M74.5 262.1h1.3l-.9 1.7"/>
<path d="M74.9 268.9l1-.1 .1-.6-1.1-.2v1.9M75.5 268.9l.6 1M76.5 262.1h.3a.93 .93 0 0 1 .7 .8 .93 .93 0 0 1-.7 .9 1.12 1.12 0 0 1-.3-1.7zM76.7 268v1.9M77.4 268.9h.7M78.5 268h-1.1v1.9M78.9 268v1.9M79.9 263l.4-.4 .4 .1 .1 1.1M79.9 262.6v1.2M80.8 263l.4-.4 .5 .1 .1 1.1M80.8 268.5a.66 .66 0 0 0-.7-.5 .66 .66 0 0 0-.6 .7 .74 .74 0 0 0 .3 1 .74 .74 0 0 0 .9-.1l.1-.2M81.2 269.9l.7-1.9 .6 1.9"/>
<path d="M81.4 269.2h.9M82.4 263l.5-.4 .4 .1 .1 1.1M82.4 262.6v1.2M83 268.9l1-.1 .1-.6-1.1-.2v1.9M83.4 263l.4-.4 .4 .1 .1 1.1M83.6 268.9l.6 1M85 262.5l.4-.4h.5l.1 .3-.2 .6-.9 .8h1.2M86.6 268.9h.6M87.7 268h-1.1v1.9h1.1M88.5 263.1h1.6M89.4 268v1.9l-1.2-1.9v1.9M92.6 262.5l.3-.4h.5l.2 .3-.3 .6-.8 .8h1.2"/>
<path d="M93.1 268.5a.66 .66 0 0 0-.8-.5 .66 .66 0 0 0-.5 .7 .74 .74 0 0 0 .2 1 .74 .74 0 0 0 1-.1l.1-.2M93.4 269.9l.7-1.9 .7 1.9M93.7 269.2h.8M94.3 262.5l.3-.4h.5l.2 .3-.3 .6-.8 .8h1.2M95.2 269.9v-1.9l.7 1.9 .7-1.9v1.9M96 263.8h.2zM97.3 269l1-.1 .1-.7-1.1-.2v1.9M97.9 262.6a.56 .56 0 0 1-.8 .5 .56 .56 0 0 1-.2-.9 .56 .56 0 0 1 .9 .1l.1 .3a.85 .85 0 0 1-.7 1.2l-.4-.2M99.2 268.3l.1-.2a.83 .83 0 0 1 1.1 .9 .83 .83 0 0 1-1.1 .8l-.3-.6zM100.4 262.1v1.7M100.7 263.2l.6 .6M100.9 267.7a1.88 1.88 0 0 1 0 2.8"/>
<path d="M101.2 262.6l-.8 .9M101.6 262.1l.6 1.7 .7-1.7M103.9 261.7a1.85 1.85 0 0 0 0 2.7M104.5 262.3l.8 .5M104.9 262.1v1M105.3 262.3l-.8 .5M105.8 261.7a1.81 1.81 0 0 1 0 2.7"/>
</g>
<!-- layer: RP_CONDUCTOR -->
<path d="M15 263h9" fill="none" stroke="#00f" stroke-width=".51"/>
<text font-size="8.8" x="379.6" y="265.6">LP-10</text>
<text font-size="6.6" fill="#00f" x="387.7" y="27.9">N.M.</text>
<g font-size="5.7">
<text x="14.1" y="242.4">LEYENDA</text>
<text x="177.1" y="242">ESCUELA PROFESIONAL DE INGENIERIA MECANICA ELECTRICA - EPIME</text>
<text x="177.1" y="251.9">PROYECTO:</text>
<text x="246.2" y="262.8">RED DE LINEA PRIMARIA - PLANTA</text>
<text x="177.4" y="264.2">1:5000</text>
<text x="232.1" y="273.8">DIST. CAPACHICA - PROV. PUNO - REG. PUNO</text>
</g>
<g font-size="5.3">
<text x="231.8" y="262.8">TEMA:</text>
<text x="177.1" y="275.2">REV. 7</text>
</g>
<g font-size="4.9" fill="#00f">
<text x="146" y="56.8">077</text>
<text x="246.6" y="145.3">083</text>
</g>
<g font-size="4.9">
<text x="16.9" y="233.2">VIENE DE LP-09</text>
<text x="304.1" y="230.7">088</text>
<text x="369.7" y="233.2">CONTINUA EN LP-11</text>
<text x="28.2" y="246.9">122</text>
<text x="376.1" y="249.4">PLANO N</text>
<text x="27.9" y="252.9">49</text>
<text x="27.9" y="258.9">43</text>
<text x="177.1" y="259.6">ESCALA</text>
<text x="204.3" y="259.6">FECHA</text>
<text x="27.9" y="270.9">45</text>
<text x="231.8" y="284.7">AUTOR:</text>
</g>
<g font-size="4.4" fill="#00f">
<text x="121.4" y="21.9">075</text>
<text x="116.4" y="52.9">076</text>
<text x="115.4" y="57.9">PAT-1</text>
<text x="184.9" y="83.6">079</text>
<text x="152" y="87.5">078</text>
<text x="183.4" y="88.5">PAT-1</text>
<text x="191.2" y="115">080</text>
<text x="221.5" y="116.1">081</text>
<text x="219.1" y="147.1">082</text>
<text x="218" y="152">PAT-1</text>
<text x="246.2" y="173.2">084</text>
<text x="274.1" y="173.9">PAT-1</text>
<text x="275.2" y="169">085</text>
<text x="268.8" y="197.6">086</text>
<text x="295.6" y="197.6">087</text>
<text x="340.1" y="229.3">089</text>
<text x="303" y="235.7">PAT-1</text>
</g>
<g font-size="4.4" fill="#ff7f00">
<text x="234.2" y="147.8">CR-32</text>
<text x="263.9" y="175.3">CR-33</text>
</g>
<g font-size="4.4">
<text x="310.1" y="221.2">100</text>
<text x="329.8" y="221.2">200</text>
<text x="350" y="221.2">300</text>
<text x="369.7" y="221.2">400</text>
<text x="388.1" y="221.2">500 m</text>
</g>
<g font-size="4" fill="#ff7f00">
<text x="219.4" y="130.5">CR-31</text>
<text x="284" y="198.6">CR-34</text>
</g>
<text font-size="3.6" x="249" y="283.5">RENZO GABRIEL MAMANI GALINDO</text>
<g font-size="2.6" fill="#00f">
<text x="91" y="21.2">--</text>
<text x="121.7" y="26.5">--</text>
<text x="146.4" y="61">--</text>
<text x="152.4" y="92.1">--</text>
<text x="191.6" y="119.2">--</text>
<text x="221.5" y="120.3">--</text>
<text x="246.9" y="149.6">--</text>
<text x="246.6" y="177.8">--</text>
<text x="269.2" y="201.8">--</text>
<text x="296" y="201.8">--</text>
<text x="340.4" y="233.5">--</text>
</g>
<text font-size="2.6" x="177.1" y="286.1">________________________</text>
</svg>
